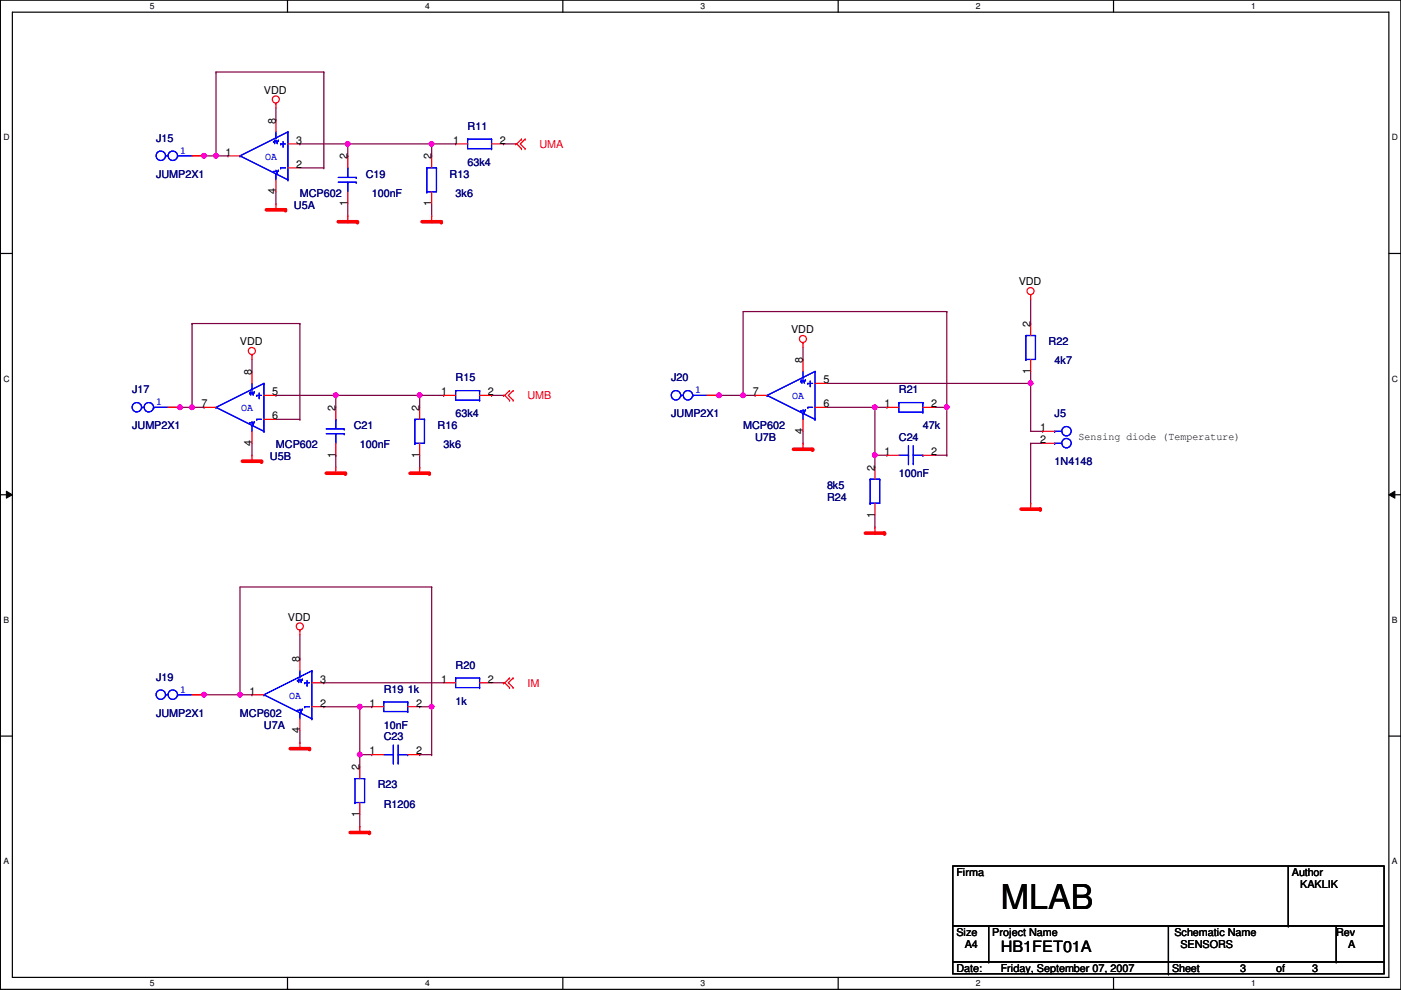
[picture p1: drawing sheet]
<svg xmlns="http://www.w3.org/2000/svg" width="297mm" height="210mm" viewBox="0 0 297 210" stroke-linecap="round" stroke-linejoin="round" font-family="sans-serif">
<path d="M.1 0h296.9v209.8h-296.9zM2.6 2.6h291.9v204.7h-291.9z" fill="none" stroke="#000" stroke-width=".25"/>
<g fill="#fff">
<path d="M31.8 .3h1v2h-1z"/>
<path d="M31.8 207.6h1v1.9h-1z"/>
</g>
<path d="M61 0v2.6M61 207.3v2.5" fill="none" stroke="#000" stroke-width=".25"/>
<g fill="#fff">
<path d="M90.1 .3h1v2h-1z"/>
<path d="M90.1 207.6h1v1.9h-1z"/>
</g>
<path d="M119.3 0v2.6M119.3 207.3v2.5" fill="none" stroke="#000" stroke-width=".25"/>
<g fill="#fff">
<path d="M148.5 .3h1v2h-1z"/>
<path d="M148.5 207.6h1v1.9h-1z"/>
</g>
<path d="M177.7 0v2.6M177.7 207.3v2.5" fill="none" stroke="#000" stroke-width=".25"/>
<g fill="#fff">
<path d="M206.9 .3h1v2h-1z"/>
<path d="M206.9 207.6h1v1.9h-1z"/>
</g>
<path d="M236.1 0v2.6M236.1 207.3v2.5" fill="none" stroke="#000" stroke-width=".25"/>
<g fill="#fff">
<path d="M265.3 .3h.9v2h-.9z"/>
<path d="M265.3 207.6h.9v1.9h-.9z"/>
<path d="M.7 28.2h1.3v1.9h-1.3z"/>
<path d="M295.1 28.2h1.3v1.9h-1.3z"/>
<path d="M.7 79.3h1.3v2h-1.3z"/>
<path d="M295.1 79.3h1.3v2h-1.3z"/>
</g>
<path d="M.1 53.8h2.5M294.5 53.8h2.5" fill="none" stroke="#000" stroke-width=".25"/>
<g fill="#fff">
<path d="M.7 130.5h1.2v2h-1.2z"/>
<path d="M295.1 130.5h1.2v2h-1.2z"/>
</g>
<path d="M.1 104.9h2.5M294.5 104.9h2.5" fill="none" stroke="#000" stroke-width=".25"/>
<path d="M1.4 104.2l1.2 .7-1.2 .8zM294.5 104.9l1.2-.7v1.5z" fill="#000"/>
<path d="M1.4 104.2l1.2 .7-1.2 .8zM294.5 104.9l1.2-.7v1.5z" fill="none" stroke="#000" stroke-width=".21"/>
<g fill="#fff">
<path d="M.7 181.7h1.2v2h-1.2z"/>
<path d="M295.1 181.7h1.2v2h-1.2z"/>
</g>
<path d="M.1 156.1h2.5M294.5 156.1h2.5" fill="none" stroke="#000" stroke-width=".25"/>
<g fill="none" stroke="#800040" stroke-width=".25">
<path d="M58.5 25.4h.1M58.5 22.9v2.5M58.5 43.2h.1M58.5 40.7v2.5M91.5 45.8h.1M91.5 43.2v2.6M53.4 78.8h.1M53.4 76.2v2.6M170.3 76.2h.1M170.3 73.7v2.5M53.4 96.6h.1M53.4 94v2.6"/>
<path d="M71.2 83.9h.1M71.2 83.9v2.5M71.2 83.9h17.8M89 83.9h.1M170.3 94h.1M170.3 91.5v2.5M63.6 139.7h.1M63.6 134.7v5M63.6 157.5h.1M63.6 155v2.5"/>
</g>
<circle cx="71.2" cy="83.8" r=".49" fill="#f0f"/>
<circle cx="71.2" cy="83.8" r=".49" fill="none" stroke="#f0f" stroke-width=".25"/>
<circle cx="89" cy="83.8" r=".49" fill="#f0f"/>
<circle cx="89" cy="83.8" r=".49" fill="none" stroke="#f0f" stroke-width=".25"/>
<path d="M73.7 30.5h17.8M91.5 30.5h.1M89 83.9h.1M89 99.1h.1M89 83.9v2.5M89 96.6v2.5M89 83.9h5.1M94.1 83.9h.1" fill="none" stroke="#800040" stroke-width=".25"/>
<circle cx="73.7" cy="30.5" r=".49" fill="#f0f"/>
<circle cx="73.7" cy="30.5" r=".49" fill="none" stroke="#f0f" stroke-width=".25"/>
<circle cx="91.5" cy="30.5" r=".49" fill="#f0f"/>
<circle cx="91.5" cy="30.5" r=".49" fill="none" stroke="#f0f" stroke-width=".25"/>
<path d="M43.3 33.1h2.5M45.8 33.1h.1M73.7 45.8h.1M73.7 43.2v2.6M71.2 96.6h.1M71.2 96.6v2.5" fill="none" stroke="#800040" stroke-width=".25"/>
<circle cx="43.2" cy="33" r=".49" fill="#f0f"/>
<circle cx="43.2" cy="33" r=".49" fill="none" stroke="#f0f" stroke-width=".25"/>
<path d="M91.5 124.5v25.4M43.3 147.4h7.6M50.9 147.4h.1M91.5 149.9h.1" fill="none" stroke="#800040" stroke-width=".25"/>
<circle cx="43.2" cy="147.3" r=".49" fill="#f0f"/>
<circle cx="43.2" cy="147.3" r=".49" fill="none" stroke="#f0f" stroke-width=".25"/>
<path d="M76.3 160.1h2.5M78.8 160.1h.1" fill="none" stroke="#800040" stroke-width=".25"/>
<circle cx="76.3" cy="160" r=".49" fill="#f0f"/>
<circle cx="76.3" cy="160" r=".49" fill="none" stroke="#f0f" stroke-width=".25"/>
<g fill="none" stroke="#800040" stroke-width=".25">
<path d="M45.8 15.3h.1M45.8 15.3h22.9M45.8 15.3v17.8M68.7 15.3h.1M68.7 15.3v20.3M45.8 33.1h.1M63.6 30.5h.1M63.6 30.5h10.1v2.6M63.6 35.6h5.1M68.7 35.6h.1M73.7 33.1h.1M91.5 33.1h.1"/>
<path d="M96.6 30.5h.1M96.6 30.5h-5.1v2.6M106.8 30.5h.1M106.8 30.5h2.5M104.2 83.9h.1M104.2 83.9h2.6M104.2 144.8h2.6M106.8 144.8h.1"/>
</g>
<circle cx="45.8" cy="33" r=".49" fill="#f0f"/>
<circle cx="45.8" cy="33" r=".49" fill="none" stroke="#f0f" stroke-width=".25"/>
<path d="M45.8 33.1h2.5M48.3 33.1h.1M35.6 86.4h2.6M38.2 86.4h.1" fill="none" stroke="#800040" stroke-width=".25"/>
<circle cx="38.2" cy="86.4" r=".49" fill="#f0f"/>
<circle cx="38.2" cy="86.4" r=".49" fill="none" stroke="#f0f" stroke-width=".25"/>
<path d="M40.7 68.6h.1M40.7 68.6h22.9M40.7 68.6v17.8M63.6 68.6h.1M63.6 68.6v20.3M38.2 86.4h2.5M40.7 86.4h.1M58.5 83.9h.1M58.5 83.9h12.7M58.5 88.9h5.1M63.6 88.9h.1" fill="none" stroke="#800040" stroke-width=".25"/>
<circle cx="40.7" cy="86.4" r=".49" fill="#f0f"/>
<circle cx="40.7" cy="86.4" r=".49" fill="none" stroke="#f0f" stroke-width=".25"/>
<path d="M157.6 66.1v17.8M40.7 86.4h2.6M43.3 86.4h.1M157.6 83.9h.1M157.6 83.9h2.5M160.1 83.9h.1M175.3 81.3h43.2M218.5 81.3h.1M76.3 149.9h2.5M78.8 149.9h.1" fill="none" stroke="#800040" stroke-width=".25"/>
<circle cx="76.3" cy="149.9" r=".49" fill="#f0f"/>
<circle cx="76.3" cy="149.9" r=".49" fill="none" stroke="#f0f" stroke-width=".25"/>
<path d="M91.5 124.5h.1M91.5 124.5h-40.6v22.9M50.9 147.4h.1M68.7 149.9h.1M68.7 149.9h7.6M76.3 175.3h.1M76.3 172.8v2.5" fill="none" stroke="#800040" stroke-width=".25"/>
<circle cx="50.9" cy="147.3" r=".49" fill="#f0f"/>
<circle cx="50.9" cy="147.3" r=".49" fill="none" stroke="#f0f" stroke-width=".25"/>
<path d="M50.9 147.4h2.5M53.4 147.4h.1M68.7 144.8h.1M68.7 144.8h25.4M76.3 149.9v12.7M91.5 149.9v10.2M76.3 162.6h.1M76.3 160.1h.1M91.5 160.1h.1" fill="none" stroke="#800040" stroke-width=".25"/>
<circle cx="91.5" cy="149.9" r=".49" fill="#f0f"/>
<circle cx="91.5" cy="149.9" r=".49" fill="none" stroke="#f0f" stroke-width=".25"/>
<g fill="none" stroke="#800040" stroke-width=".25">
<path d="M157.6 66.1h43.1M200.7 66.1h.1M175.3 86.4h12.7M185.5 86.4h.1M188 86.4h.1M200.7 86.4h.1M200.7 86.4v10.2M185.5 111.8h.1M185.5 109.3v2.5M89 149.9h.1M89 149.9h2.5M89 160.1h.1"/>
<path d="M89 160.1h2.5"/>
</g>
<circle cx="200.7" cy="86.4" r=".49" fill="#f0f"/>
<circle cx="200.7" cy="86.4" r=".49" fill="none" stroke="#f0f" stroke-width=".25"/>
<path d="M152.5 83.9h5.1M157.6 83.9h.1" fill="none" stroke="#800040" stroke-width=".25"/>
<circle cx="152.5" cy="83.8" r=".49" fill="#f0f"/>
<circle cx="152.5" cy="83.8" r=".49" fill="none" stroke="#f0f" stroke-width=".25"/>
<circle cx="157.5" cy="83.8" r=".49" fill="#f0f"/>
<circle cx="157.5" cy="83.8" r=".49" fill="none" stroke="#f0f" stroke-width=".25"/>
<path d="M185.5 99.1h.1M185.5 96.6h.1M185.5 86.4v12.7" fill="none" stroke="#800040" stroke-width=".25"/>
<circle cx="185.5" cy="86.4" r=".49" fill="#f0f"/>
<circle cx="185.5" cy="86.4" r=".49" fill="none" stroke="#f0f" stroke-width=".25"/>
<circle cx="185.5" cy="96.5" r=".49" fill="#f0f"/>
<circle cx="185.5" cy="96.5" r=".49" fill="none" stroke="#f0f" stroke-width=".25"/>
<path d="M218.5 78.8v2.5M185.5 96.6h2.5M188 96.6h.1M198.2 96.6h2.5M198.2 86.4h2.5M200.7 96.6h.1M200.7 86.4h.1M218.5 81.3h.1" fill="none" stroke="#800040" stroke-width=".25"/>
<circle cx="218.5" cy="81.3" r=".49" fill="#f0f"/>
<circle cx="218.5" cy="81.3" r=".49" fill="none" stroke="#f0f" stroke-width=".25"/>
<path d="M200.7 66.1v20.3M218.5 68.6h.1M218.5 63.5v5.1M200.7 86.4h.1M218.5 81.3h.1M218.5 94h.1M218.5 81.3v10.2h2.6M218.5 94v12.7M218.5 94h2.6M221.1 91.5h.1M218.5 106.7h.1" fill="none" stroke="#800040" stroke-width=".25"/>
<g fill="none" stroke="#f00" stroke-width=".25">
<path d="M58.5 21.9h.1M58.5 21.9v1M58.5 44.5h.1M58.5 43.2v1.3M53.4 75.2h.1M53.4 75.2v1M170.3 72.7h.1M170.3 72.7v1M63.6 133.6h.1M63.6 133.6v1.1"/>
<circle cx="58.5" cy="21.1" r=".75"/>
<circle cx="53.4" cy="74.4" r=".75"/>
<circle cx="170.2" cy="71.9" r=".75"/>
<circle cx="63.6" cy="132.9" r=".75"/>
</g>
<path d="M56.5 44.5h4" fill="none" stroke="#f00" stroke-width=".76"/>
<circle cx="60.5" cy="44.5" r=".38" fill="#f00"/>
<path d="M53.4 97.8h.1M53.4 96.6v1.2" fill="none" stroke="#f00" stroke-width=".25"/>
<path d="M51.4 97.8h4.1" fill="none" stroke="#f00" stroke-width=".76"/>
<circle cx="55.5" cy="97.8" r=".38" fill="#f00"/>
<path d="M170.3 95.3h.1M170.3 94v1.3" fill="none" stroke="#f00" stroke-width=".25"/>
<path d="M168.2 95.3h4.1" fill="none" stroke="#f00" stroke-width=".76"/>
<circle cx="172.3" cy="95.3" r=".38" fill="#f00"/>
<path d="M63.6 158.8h.1M63.6 157.5v1.3" fill="none" stroke="#f00" stroke-width=".25"/>
<path d="M61.5 158.8h4.1" fill="none" stroke="#f00" stroke-width=".76"/>
<circle cx="65.6" cy="158.8" r=".38" fill="#f00"/>
<path d="M91.5 47h.1M91.5 45.8v1.2" fill="none" stroke="#f00" stroke-width=".25"/>
<path d="M89.5 47h4.1" fill="none" stroke="#f00" stroke-width=".76"/>
<circle cx="93.6" cy="47" r=".38" fill="#f00"/>
<path d="M89 99.1v1.3M89 100.4h.1" fill="none" stroke="#f00" stroke-width=".25"/>
<path d="M86.9 100.4h4.1" fill="none" stroke="#f00" stroke-width=".76"/>
<circle cx="91" cy="100.4" r=".38" fill="#f00"/>
<path d="M71.2 99.1v1.3M71.2 100.4h.1" fill="none" stroke="#f00" stroke-width=".25"/>
<path d="M69.2 100.4h4" fill="none" stroke="#f00" stroke-width=".76"/>
<circle cx="73.2" cy="100.4" r=".38" fill="#f00"/>
<path d="M73.7 47h.1M73.7 45.8v1.2" fill="none" stroke="#f00" stroke-width=".25"/>
<path d="M71.7 47h4.1" fill="none" stroke="#f00" stroke-width=".76"/>
<circle cx="75.8" cy="47" r=".38" fill="#f00"/>
<path d="M76.3 176.6h.1M76.3 175.3v1.3" fill="none" stroke="#f00" stroke-width=".25"/>
<path d="M74.2 176.6h4.1" fill="none" stroke="#f00" stroke-width=".76"/>
<circle cx="78.3" cy="176.6" r=".38" fill="#f00"/>
<path d="M185.5 113.1h.1M185.5 111.8v1.3" fill="none" stroke="#f00" stroke-width=".25"/>
<path d="M183.5 113.1h4" fill="none" stroke="#f00" stroke-width=".76"/>
<circle cx="187.5" cy="113.1" r=".38" fill="#f00"/>
<path d="M218.5 108h.1M218.5 106.7v1.3" fill="none" stroke="#f00" stroke-width=".25"/>
<path d="M216.5 108h4.1" fill="none" stroke="#f00" stroke-width=".76"/>
<circle cx="220.6" cy="108" r=".38" fill="#f00"/>
<g fill="none" stroke="#f00" stroke-width=".25">
<path d="M40.7 33.1h2.6M48.3 33.1h2.6M58.5 25.4v2.6M58.5 38.1v2.6M61 30.5h2.6M61 35.6h2.6M73.7 33.1v2.5M91.5 33.1v2.5M96.6 30.5h2.5M104.2 30.5h2.6M109.3 30.5h.1M109.3 30.5h.3"/>
<path d="M109.6 30.5l1 1M110.6 29.5h.1M110.6 31.5h.1M110.6 29.5l-1 1M111.3 31.5h.1M111.3 29.5h.1M111.3 29.5l-1 1 1 1M73.7 40.7v2.5M91.5 40.7v2.5M53.4 78.8v2.5M170.3 76.2v2.6M218.5 62.5h.1"/>
<path d="M218.5 62.5v1M218.5 68.6v2.6M218.5 76.2v2.6M35.6 86.4h2.6M43.3 86.4h2.5M53.4 91.5v2.5M56 83.9h2.5M56 88.9h2.5M71.2 86.4v2.5M71.2 94v2.6M89 86.4v2.5M89 94v2.6"/>
<path d="M94.1 83.9h2.5M101.7 83.9h2.5M106.8 83.9h.1M106.8 83.9h.2M107 83.9l1 1M108 82.8h.1M108 84.9h.1M108 82.8l-1 1.1M108.8 84.9h.1M108.8 82.8h.1M108.8 82.8l-1 1.1 1 1M149.9 83.9h2.6"/>
<path d="M160.1 83.9h2.5M170.3 88.9v2.6M172.8 86.4h2.5M172.8 81.3h2.5M185.5 99.1v2.5M188 86.4h2.6M188 96.6h2.6M195.7 86.4h2.5M195.7 96.6h2.5M221.1 91.5h2.5M221.1 94h2.5M185.5 106.7v2.6"/>
<path d="M63.6 139.7v2.6M40.7 147.4h2.6M53.4 147.4h2.6M63.6 152.4v2.6M66.1 144.8h2.6M66.1 149.9h2.6M78.8 149.9h2.6M86.4 149.9h2.6M94.1 144.8h2.5M101.7 144.8h2.5M106.8 144.8h.1M106.8 144.8h.2"/>
<path d="M107 144.8l1 1M108 143.8h.1M108 145.8h.1M108 143.8l-1 1M108.8 145.8h.1M108.8 143.8h.1M108.8 143.8l-1 1 1 1M76.3 162.6v2.5M76.3 170.2v2.6M78.8 160.1h2.6M86.4 160.1h2.6"/>
<circle cx="218.5" cy="61.7" r=".75"/>
</g>
<path d="M202 183.7h91.5v12.7h-91.5zM202 196.4h91.5v7.6h-91.5zM209.6 196.4v7.6M247.7 196.4v10.1M273.1 196.4h.1M273.1 183.7v12.7M283.3 196.4v7.6M202 204h91.5v2.5h-91.5zM209.6 204h.1M247.7 204h.1M247.7 206.5h.1M283.3 204h.1" fill="none" stroke="#000" stroke-width=".25"/>
<g fill="none" stroke="#00f" stroke-width=".25">
<path d="M35.1 33.1h.1M35.1 33.1h.5M37.7 33.1h.1M37.7 33.1h3M50.9 33.1h.1M50.9 33.1l10.1 5M58 30h.1M58 36.4h.1M58 30h.5M58 36.4h.5M58.2 30.3h.1M58.2 29.8v.5"/>
<path d="M58.5 29.3h.1M58.5 36.9h.1M58.5 28v1.3M58.5 36.9v1.2M58.5 29.8l.3 .5M58.5 36.1l.3 .5M58.8 30.3h.1M58.8 36.6h.1M59 29.8h.1M59 36.1h.1M59 29.8l-.2 .5M59 36.1l-.2 .5"/>
<path d="M59.5 35.6h.1M59.5 30.5h.1M59.5 35.6h1M59.5 30.5h1M60 31h.1M60 30v1M61 38.1h.1M61 28h.1M61 28v10.1M61 28l-10.1 5.1M71.7 38.7h3.8M71.7 37.6h3.8"/>
<path d="M73.7 38.7h.1M73.7 35.6h.1M73.7 35.6v2M73.7 38.7v2M75.5 38.7h.1M75.5 37.6h.1M90.5 35.6h.1M90.5 35.6h2M90.5 35.6v5.1M92.5 35.6h.1M92.5 35.6v5.1h-2M99.1 29.5h.1"/>
<path d="M99.1 29.5v2h5.1M99.1 29.5h5.1M104.2 31.5h.1M104.2 29.5h.1M104.2 29.5v2M90.5 40.7h.1M170.3 78.8v1.3M172.8 78.8h.1M172.8 78.8v10.1M172.8 78.8l-10.2 5.1M217.5 76.2h.1M217.5 71.2h.1"/>
<path d="M217.5 71.2v5M217.5 71.2h2M219.5 71.2h.1M219.5 71.2v5h-2M30.1 86.4h.1M30.1 86.4h.5M32.6 86.4h.1M32.6 86.4h3M45.8 86.4h.1M45.8 86.4l10.2 5.1M52.9 83.4h.1M52.9 89.7h.1"/>
<path d="M52.9 83.4h.5M52.9 89.7h.5M53.2 83.6h.1M53.2 83.1v.5M53.4 82.6h.1M53.4 90.2h.1M53.4 81.3v1.3M53.4 90.2v1.3M53.4 83.1l.3 .5M53.4 89.5l.3 .5M53.7 83.6h.1M53.7 90h.1"/>
<path d="M53.9 83.1h.1M53.9 89.5h.1M53.9 83.1l-.2 .5M53.9 89.5l-.2 .5M54.4 88.9h.1M54.4 83.9h.1M54.4 88.9h1.1M54.4 83.9h1.1M54.9 84.4h.1M54.9 83.4v1M56 91.5h.1M56 81.3h.1"/>
<path d="M56 81.3v10.2M56 81.3l-10.2 5.1M69.2 92h3.8M69.2 91h3.8M71.2 92h.1M71.2 88.9h.1M71.2 88.9v2.1M71.2 92v2M73 92h.1M73 91h.1M88 94h.1M88 88.9h.1"/>
<path d="M88 88.9v5.1M88 88.9h2M90 88.9h.1M90 88.9v5.1h-2M96.6 82.8h.1M96.6 82.8v2.1h5.1M96.6 82.8h5.1M101.7 84.9h.1M101.7 82.8h.1M101.7 82.8v2.1M144.4 83.9h.1M144.4 83.9h.5"/>
<path d="M146.9 83.9h.1M146.9 83.9h3M162.6 83.9h.1M162.6 83.9l10.2 5M169.8 80.8h.1M169.8 87.2h.1M169.8 80.8h.5M169.8 87.2h.5M170 81.1h.1M170 80.6v.5M170.3 80.1h.1M170.3 87.7h.1"/>
<path d="M170.3 87.7v1.2M170.3 80.6l.2 .5M170.3 86.9l.2 .5M170.5 81.1h.1M170.5 87.4h.1M170.8 80.6h.1M170.8 86.9h.1M170.8 80.6l-.3 .5M170.8 86.9l-.3 .5M171.3 86.4h.1M171.3 81.3h.1M171.3 86.4h1"/>
<path d="M171.3 81.3h1M171.8 81.8h.1M171.8 80.8v1M172.8 88.9h.1M190.6 85.4h.1M190.6 85.4v2h5.1M190.6 85.4h5.1M190.6 96.6h2M192.6 96.6h.1M192.6 98.3h.1M192.6 94.5v3.8M193.6 98.3h.1"/>
<path d="M193.6 96.6h2.1M193.6 94.5v3.8M195.7 87.4h.1M195.7 85.4h.1M195.7 96.6h.1M195.7 85.4v2M223.6 91.5h.1M223.6 94h.1M223.6 94h1.5M223.6 91.5h1.5M184.5 106.7h.1M184.5 101.6h.1"/>
<path d="M184.5 101.6v5.1M184.5 101.6h2M186.5 101.6h.1M186.5 101.6v5.1h-2M35.1 147.4h.1M35.1 147.4h.5M37.7 147.4h.1M37.7 147.4h3M56 147.4h.1M56 147.4l10.1 5M63.1 144.3h.1M63.1 150.7h.1"/>
<path d="M63.1 144.3h.5M63.1 150.7h.5M63.3 144.6h.1M63.3 144.1v.5M63.6 143.6h.1M63.6 151.2h.1M63.6 142.3v1.3M63.6 151.2v1.2M63.6 144.1l.2 .5M63.6 150.4l.2 .5M63.8 144.6h.1M63.8 150.9h.1"/>
<path d="M64.1 144.1h.1M64.1 150.4h.1M64.1 144.1l-.3 .5M64.1 150.4l-.3 .5M64.6 149.9h.1M64.6 144.8h.1M64.6 149.9h1M64.6 144.8h1M65.1 145.3h.1M65.1 144.3v1M66.1 152.4h.1M66.1 142.3h.1"/>
<path d="M66.1 142.3v10.1M66.1 142.3l-10.1 5.1M81.4 148.9h.1M81.4 148.9v2h5M81.4 148.9h5M83.4 158v3.8M84.4 158v3.8M86.4 150.9h.1M86.4 148.9h.1M86.4 148.9v2M96.6 143.8h.1M96.6 143.8v2h5.1"/>
<path d="M96.6 143.8h5.1M101.7 145.8h.1M101.7 143.8h.1M101.7 143.8v2M75.3 170.2h.1M75.3 165.1h.1M75.3 165.1v5.1M75.3 165.1h2M77.3 165.1h.1M77.3 165.1v5.1h-2M81.4 160.1h2M83.4 160.1h.1"/>
<path d="M83.4 161.8h.1M84.4 161.8h.1M84.4 160.1h2M86.4 160.1h.1"/>
<circle cx="34.1" cy="33" r="1"/>
<circle cx="36.6" cy="33" r="1"/>
<circle cx="29" cy="86.4" r="1"/>
<circle cx="31.6" cy="86.4" r="1"/>
<circle cx="143.3" cy="83.8" r="1"/>
<circle cx="145.9" cy="83.8" r="1"/>
<circle cx="226.1" cy="94" r="1"/>
<circle cx="226.1" cy="91.5" r="1"/>
<circle cx="34.1" cy="147.3" r="1"/>
<circle cx="36.6" cy="147.3" r="1"/>
</g>
<circle cx="71.2" cy="83.8" r=".49" fill="#f0f"/>
<circle cx="71.2" cy="83.8" r=".49" fill="none" stroke="#f0f" stroke-width=".25"/>
<circle cx="89" cy="83.8" r=".49" fill="#f0f"/>
<circle cx="89" cy="83.8" r=".49" fill="none" stroke="#f0f" stroke-width=".25"/>
<circle cx="73.7" cy="30.5" r=".49" fill="#f0f"/>
<circle cx="73.7" cy="30.5" r=".49" fill="none" stroke="#f0f" stroke-width=".25"/>
<circle cx="91.5" cy="30.5" r=".49" fill="#f0f"/>
<circle cx="91.5" cy="30.5" r=".49" fill="none" stroke="#f0f" stroke-width=".25"/>
<circle cx="43.2" cy="33" r=".49" fill="#f0f"/>
<circle cx="43.2" cy="33" r=".49" fill="none" stroke="#f0f" stroke-width=".25"/>
<circle cx="43.2" cy="147.3" r=".49" fill="#f0f"/>
<circle cx="43.2" cy="147.3" r=".49" fill="none" stroke="#f0f" stroke-width=".25"/>
<circle cx="76.3" cy="160" r=".49" fill="#f0f"/>
<circle cx="76.3" cy="160" r=".49" fill="none" stroke="#f0f" stroke-width=".25"/>
<circle cx="45.8" cy="33" r=".49" fill="#f0f"/>
<circle cx="45.8" cy="33" r=".49" fill="none" stroke="#f0f" stroke-width=".25"/>
<circle cx="38.2" cy="86.4" r=".49" fill="#f0f"/>
<circle cx="38.2" cy="86.4" r=".49" fill="none" stroke="#f0f" stroke-width=".25"/>
<circle cx="40.7" cy="86.4" r=".49" fill="#f0f"/>
<circle cx="40.7" cy="86.4" r=".49" fill="none" stroke="#f0f" stroke-width=".25"/>
<circle cx="76.3" cy="149.9" r=".49" fill="#f0f"/>
<circle cx="76.3" cy="149.9" r=".49" fill="none" stroke="#f0f" stroke-width=".25"/>
<circle cx="50.9" cy="147.3" r=".49" fill="#f0f"/>
<circle cx="50.9" cy="147.3" r=".49" fill="none" stroke="#f0f" stroke-width=".25"/>
<circle cx="91.5" cy="149.9" r=".49" fill="#f0f"/>
<circle cx="91.5" cy="149.9" r=".49" fill="none" stroke="#f0f" stroke-width=".25"/>
<circle cx="200.7" cy="86.4" r=".49" fill="#f0f"/>
<circle cx="200.7" cy="86.4" r=".49" fill="none" stroke="#f0f" stroke-width=".25"/>
<circle cx="152.5" cy="83.8" r=".49" fill="#f0f"/>
<circle cx="152.5" cy="83.8" r=".49" fill="none" stroke="#f0f" stroke-width=".25"/>
<circle cx="157.5" cy="83.8" r=".49" fill="#f0f"/>
<circle cx="157.5" cy="83.8" r=".49" fill="none" stroke="#f0f" stroke-width=".25"/>
<circle cx="185.5" cy="86.4" r=".49" fill="#f0f"/>
<circle cx="185.5" cy="86.4" r=".49" fill="none" stroke="#f0f" stroke-width=".25"/>
<circle cx="185.5" cy="96.5" r=".49" fill="#f0f"/>
<circle cx="185.5" cy="96.5" r=".49" fill="none" stroke="#f0f" stroke-width=".25"/>
<circle cx="218.5" cy="81.3" r=".49" fill="#f0f"/>
<circle cx="218.5" cy="81.3" r=".49" fill="none" stroke="#f0f" stroke-width=".25"/>
<text font-size="7.2" x="212.2" y="192.7">MLAB</text>
<text font-size="3.3" x="212.2" y="201.9">HB1FET01A</text>
<g font-size="2.3">
<text x="56" y="19.9">VDD</text>
<text x="58.5" y="26.2" transform="rotate(-90 58.5 26.2)">8</text>
<text x="47.8" y="33">1</text>
<text x="62.8" y="35.6">2</text>
<text x="62.8" y="30.5">3</text>
<text x="73.7" y="33.8" transform="rotate(-90 73.7 33.8)">2</text>
<text x="91.5" y="33.8" transform="rotate(-90 91.5 33.8)">2</text>
<text x="96.1" y="30.5">1</text>
<text x="106" y="30.5">2</text>
<text x="58.5" y="41.2" transform="rotate(-90 58.5 41.2)">4</text>
<text x="73.7" y="43.7" transform="rotate(-90 73.7 43.7)">1</text>
<text x="91.5" y="43.7" transform="rotate(-90 91.5 43.7)">1</text>
<text x="216" y="60.5">VDD</text>
<text x="167.7" y="70.7">VDD</text>
<text x="218.5" y="69.4" transform="rotate(-90 218.5 69.4)">2</text>
<text x="50.9" y="73.2">VDD</text>
<text x="170.2" y="77" transform="rotate(-90 170.2 77)">8</text>
<text x="53.4" y="79.5" transform="rotate(-90 53.4 79.5)">8</text>
<text x="57.7" y="83.8">5</text>
<text x="93.6" y="83.8">1</text>
<text x="103.5" y="83.8">2</text>
<text x="159.6" y="83.8">7</text>
<text x="174.6" y="81.3">5</text>
<text x="218.5" y="79.3" transform="rotate(-90 218.5 79.3)">1</text>
<text x="42.8" y="86.4">7</text>
<text x="57.7" y="88.9">6</text>
<text x="71.2" y="87.2" transform="rotate(-90 71.2 87.2)">2</text>
<text x="88.9" y="87.2" transform="rotate(-90 88.9 87.2)">2</text>
<text x="174.6" y="86.4">6</text>
<text x="187.5" y="86.4">1</text>
<text x="197.4" y="86.4">2</text>
<text x="53.4" y="94.5" transform="rotate(-90 53.4 94.5)">4</text>
<text x="170.2" y="92" transform="rotate(-90 170.2 92)">4</text>
<text x="220.6" y="91.4">1</text>
<text x="220.6" y="94">2</text>
<text x="228.7" y="93.3">Sensing diode (Temperature)</text>
<text x="71.2" y="97.1" transform="rotate(-90 71.2 97.1)">1</text>
<text x="88.9" y="97.1" transform="rotate(-90 88.9 97.1)">1</text>
<text x="185.5" y="99.9" transform="rotate(-90 185.5 99.9)">2</text>
<text x="187.5" y="96.5">1</text>
<text x="197.4" y="96.5">2</text>
<text x="185.5" y="109.8" transform="rotate(-90 185.5 109.8)">1</text>
<text x="61" y="131.7">VDD</text>
<text x="63.5" y="140.5" transform="rotate(-90 63.5 140.5)">8</text>
<text x="52.9" y="147.3">1</text>
<text x="67.9" y="149.9">2</text>
<text x="67.9" y="144.8">3</text>
<text x="78.3" y="149.9">1</text>
<text x="88.2" y="149.9">2</text>
<text x="93.6" y="144.8">1</text>
<text x="103.5" y="144.8">2</text>
<text x="63.5" y="155.5" transform="rotate(-90 63.5 155.5)">4</text>
<text x="78.3" y="160">1</text>
<text x="88.2" y="160">2</text>
<text x="76.2" y="163.4" transform="rotate(-90 76.2 163.4)">2</text>
<text x="76.2" y="173.3" transform="rotate(-90 76.2 173.3)">1</text>
<text x="202.8" y="185.8">Firma</text>
<text x="273.9" y="185.8">Author</text>
<text x="275.7" y="188.3">KAKLIK</text>
<text x="202.8" y="198.5">Size</text>
<text x="204.6" y="201">A4</text>
<text x="210.4" y="198.5">Project Name</text>
<text x="249" y="198.5">Schematic Name</text>
<text x="250.3" y="201">SENSORS</text>
<text x="283.3" y="198.5">Rev</text>
<text x="285.8" y="201">A</text>
<text x="202.8" y="206.1">Date:</text>
<text x="212.2" y="206.1">Friday, September 07, 2007</text>
<text x="248.5" y="206.1">Sheet</text>
<text x="263" y="206.1">3</text>
<text x="270.6" y="206.1">of</text>
<text x="278.2" y="206.1">3</text>
</g>
<g font-size="2.3" fill="#000080">
<text x="99.1" y="27.5">R11</text>
<text x="33.1" y="30.1">J15</text>
<text x="99.1" y="35.1">63k4</text>
<text x="33.1" y="37.7">JUMP2X1</text>
<text x="63.6" y="41.7">MCP602</text>
<text x="77.6" y="37.7">C19</text>
<text x="78.8" y="41.7">100nF</text>
<text x="95.3" y="37.7">R13</text>
<text x="96.6" y="41.7">3k6</text>
<text x="62.3" y="44.3">U5A</text>
<text x="222.3" y="73.2">R22</text>
<text x="223.6" y="77.3">4k7</text>
<text x="28" y="83.4">J17</text>
<text x="96.6" y="80.9">R15</text>
<text x="142.3" y="80.9">J20</text>
<text x="190.6" y="83.4">R21</text>
<text x="96.6" y="88.5">63k4</text>
<text x="142.3" y="88.5">JUMP2X1</text>
<text x="223.6" y="88.5">J5</text>
<text x="28" y="91">JUMP2X1</text>
<text x="58.5" y="95.1">MCP602</text>
<text x="75" y="91">C21</text>
<text x="76.3" y="95.1">100nF</text>
<text x="92.8" y="91">R16</text>
<text x="94.1" y="95.1">3k6</text>
<text x="157.6" y="91">MCP602</text>
<text x="160.1" y="93.6">U7B</text>
<text x="190.6" y="93.6">C24</text>
<text x="195.7" y="91">47k</text>
<text x="57.2" y="97.6">U5B</text>
<text x="190.6" y="101.2">100nF</text>
<text x="223.6" y="98.6">1N4148</text>
<text x="175.3" y="106.3">R24</text>
<text x="175.3" y="103.7">8k5</text>
<text x="96.6" y="141.8">R20</text>
<text x="33.1" y="144.4">J19</text>
<text x="81.4" y="146.9">R19 1k</text>
<text x="96.6" y="149.4">1k</text>
<text x="33.1" y="152">JUMP2X1</text>
<text x="50.9" y="152">MCP602</text>
<text x="56" y="154.5">U7A</text>
<text x="81.4" y="154.5">10nF</text>
<text x="81.4" y="157.1">C23</text>
<text x="80.1" y="167.2">R23</text>
<text x="81.4" y="171.3">R1206</text>
</g>
<g font-size="2.3" fill="#00f">
<text x="38.2" y="32.6">1</text>
<text x="56.2" y="33.9">OA</text>
<text x="147.4" y="83.4">1</text>
<text x="33.1" y="86">1</text>
<text x="51.1" y="87.2">OA</text>
<text x="168" y="84.7">OA</text>
<text x="38.2" y="146.9">1</text>
<text x="61.3" y="148.2">OA</text>
</g>
<g font-size="2.3" fill="#f00">
<text x="114.4" y="31.3">UMA</text>
<text x="111.8" y="84.7">UMB</text>
<text x="111.8" y="145.6">IM</text>
</g>
<g font-size="1.8">
<text x="31.8" y="1.9">5</text>
<text x="90.1" y="1.9">4</text>
<text x="148.5" y="1.9">3</text>
<text x="206.9" y="1.9">2</text>
<text x="265.3" y="1.9">1</text>
<text x=".7" y="29.8">D</text>
<text x="295.1" y="29.8">D</text>
<text x=".7" y="80.9">C</text>
<text x="295.1" y="80.9">C</text>
<text x=".7" y="132.1">B</text>
<text x="295.1" y="132.1">B</text>
<text x=".7" y="183.3">A</text>
<text x="295.1" y="183.3">A</text>
<text x="31.8" y="209.2">5</text>
<text x="90.1" y="209.2">4</text>
<text x="148.5" y="209.2">3</text>
<text x="206.9" y="209.2">2</text>
<text x="265.3" y="209.2">1</text>
</g>
</svg>
